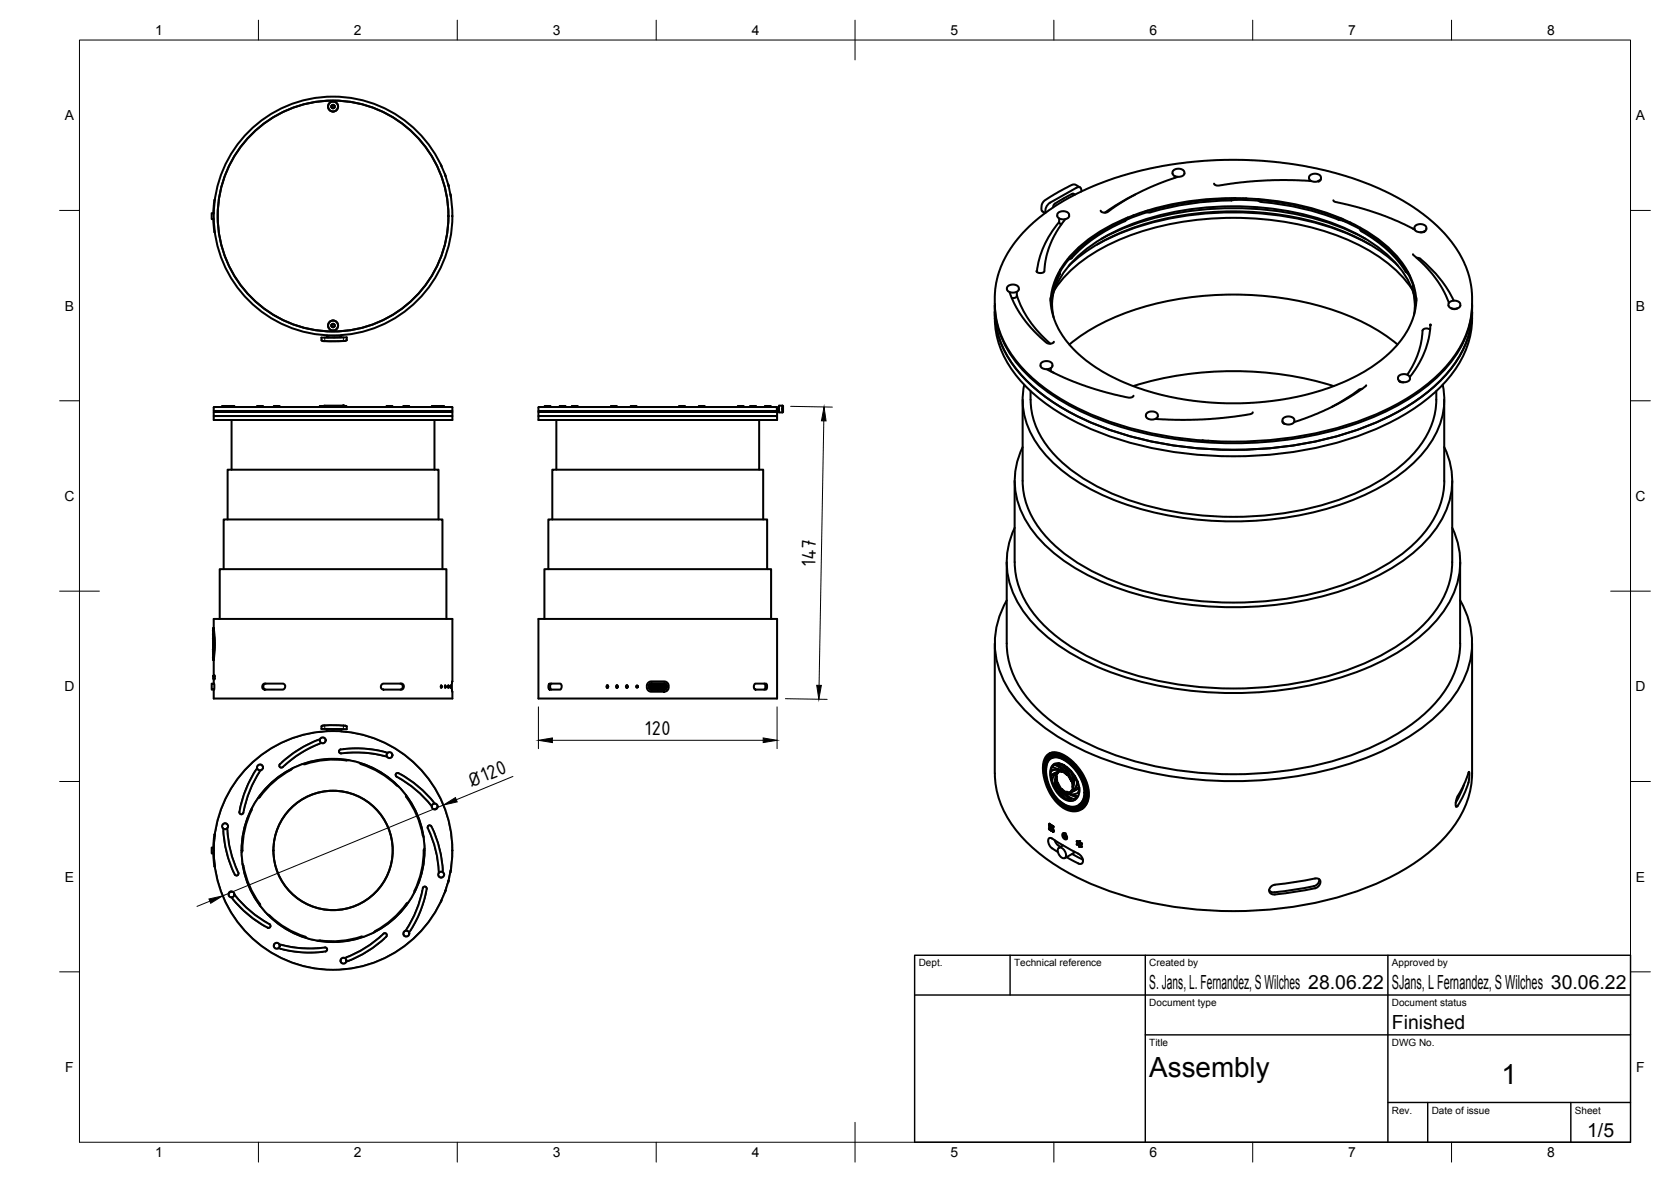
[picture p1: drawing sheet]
<svg xmlns="http://www.w3.org/2000/svg" width="420mm" height="297mm" viewBox="0 0 420 297" stroke-linecap="round" stroke-linejoin="round" font-family="sans-serif">
<!-- layer: Visible -->
<g fill="none" stroke="#000" stroke-width=".51">
<path d="M53.6 55l.4 3.3M53.7 53.6h-.5v1.5h.5M54 50.3l-.4 3.3M110.8 41.4l.2 .5M111.9 43.8h.1M111.9 43.8l.1 .5M112.7 46.3l.1 .5M113.2 48.8l.1 .5M258 57.7a59.2 59.2 0 0 1 27.2-14.4l5.4-1.3 5.7-.9 6.5-.7 6.6-.2 5.9 .1 6.5 .5 6.4 1 6.9 1.5a60 60 0 0 1 26.8 14.1 24.8 24.8 0 0 1 8.2 17.5 23.4 23.4 0 0 1-6.3 17 52.7 52.7 0 0 1-23.4 14.4 98.6 98.6 0 0 1-63.8-1.2 51.1 51.1 0 0 1-20.1-13.2 24 24 0 0 1-5.2-23.8 28.1 28.1 0 0 1 6.7-10.4zM266.3 54.9l.1 1.2 .5 .3M266.3 55.8a23.4 23.4 0 0 0-5.6 12.5M267.9 55.1l-2.2 3.1-1.6 3-1 3.2-.5 3.9-.5 .2-.8 .1-.5-.2-.2-.3"/>
<path d="M268.8 54.3a1.73 1.73 0 0 1-2.9 0v-.5l.2-.4 1.4-.3 1 .3 .3 .4v.5M270.3 48.9l-.7-.2-2.7 1.5-1.8 1.1-.3 .8M270.7 47.2l-6.7 3.7a2.38 2.38 0 0 0-1.1 2.5M270.7 47.2a.79 .79 0 0 1 1 0 .79 .79 0 0 1 .2 .9M271.5 47.1l-1.2-.7h-.6l-4.1 2.2a9.8 9.8 0 0 0-3.3 2.1l-.4 .9v1.2l.2 .3 .7 .4M282.8 55.2v.4M283.6 54.7l-.5 .3a39.8 39.8 0 0 0-13.8 9.6l-.5 .2M285.1 54l-1.8 1.3a41 41 0 0 0-14 9.7l-.9 .2M285.5 48.9l-3.6 1.9-4.1 2.6M288.4 53.3l-4.8 1.8M294.9 43l.6-.5 1-.1 .8 .2 .5 .5a.96 .96 0 0 1-1 1.3h-.5a1.09 1.09 0 0 1-1.1-.2 1.09 1.09 0 0 1-.3-1.1zM295.3 44.2v.5"/>
<path d="M296.1 44.5l-4.6 1.6-4.1 1.8-4.5 2.4-3.2 2.1a2.59 2.59 0 0 1-2.1 1l-.5-.1-.3-.4M309.6 50a82.2 82.2 0 0 0-20.9 3l-.3-.1M309.6 50.4a78.8 78.8 0 0 0-20.8 3l-.8-.3M310.7 49.8l-1.1 .1M310.7 50.2l5.7 .2M313.4 49.9l-3.8 .5v-.4M316.3 50l.3 .6 .6 .2M316.4 50l.2 .2a74.6 74.6 0 0 1 20 4.6M317.2 50.8a68.4 68.4 0 0 1 19.4 4.4v-.4M329.3 44.2l.9-.5h.7l.7 .2 .5 .5a.96 .96 0 0 1-1 1.2l-.4 .1a1.1 1.1 0 0 1-1.5-1.3zM329.6 45.5h.1M329.6 45.5l-4.7-.2h-6.2l-6.4 .5-5.8 .8h-.8l-.4-.4"/>
<path d="M332.1 45.1l-.6 .4M335.3 50.3l.4 .4 5.9 1.4 5.4 1.8 4.5 1.7 4.2 2-.5-.2M336.6 55.2l3 .8M336.6 54.8l1 .3M337.6 55.5l4.4 2.1M342 57.3v.5l.3 .3M342 57.2l.1 .4a31.3 31.3 0 0 1 11.4 10.3M342.3 58.1a30.1 30.1 0 0 1 11.2 10.2M355.8 56.9l.5-.4 1-.2 .8 .2 .5 .6a.97 .97 0 0 1-1 1.2l-.4 .1a1.09 1.09 0 0 1-1.2-.3 1.09 1.09 0 0 1-.3-1.1zM358.1 58.2v.1M358.4 58l-.5 .3-.8 .1M250.1 76.8a24.9 24.9 0 0 0 8.2 20.7 61.5 61.5 0 0 0 28.5 14.4 99.1 99.1 0 0 0 56.9-3.1 51.1 51.1 0 0 0 20.1-13.3 24.2 24.2 0 0 0 6.3-18.7"/>
<path d="M250.1 78.4a24.6 24.6 0 0 0 8.2 17.5 61.5 61.5 0 0 0 28.5 14.4 99.1 99.1 0 0 0 56.9-3.2 51.1 51.1 0 0 0 20.1-13.2 23.9 23.9 0 0 0 6.3-15.5M250.1 76.5a24.7 24.7 0 0 0 8.7 18.2 60.6 60.6 0 0 0 26 13.4 98.3 98.3 0 0 0 60.6-3.3 47.4 47.4 0 0 0 20.1-14.7 22.6 22.6 0 0 0 4.6-13.6M253.3 72l.9-.4 .7-.1 .8 .2 .4 .5a.96 .96 0 0 1-.9 1.3h-.5a1.09 1.09 0 0 1-1.2-.2 1.09 1.09 0 0 1-.3-1.1zM253.9 73.4l1.3 3.2 1.8 3 1.9 2.4 2.8 2.9a3.5 3.5 0 0 0 2.1 1.5l.9-.2 .3-.3M255.7 73.3v1M255.7 74.3l-.4 .5-.9 .1M255.7 74.3a27.1 27.1 0 0 0 8.4 12.1M264.1 74.9a19.4 19.4 0 0 0 7.4 14.4l3.8 2.8 3.5 2.2 3.9 1.8 5.2 2 5.1 1.4 4.8 .9 5.6 .7 5 .3 5.7-.1 4.5-.4 5.5-.8 4.7-1 5-1.5 4.7-1.9 4.2-2.1 3-2a22.5 22.5 0 0 0 10.3-14.5l.1-2.2M264.2 75.6a19.4 19.4 0 0 1 6.7-13.1 49.2 49.2 0 0 1 24.4-11.3 74.9 74.9 0 0 1 42.5 3.9 34.9 34.9 0 0 1 15.5 12 17.4 17.4 0 0 1 2.8 8.5M265.2 72.7a36.4 36.4 0 0 1 17.6-13 77.7 77.7 0 0 1 56.8 .9 35.4 35.4 0 0 1 15.5 12.1M266.5 68.5v.4M266.6 67.8l-.1 .5a16.8 16.8 0 0 0-1.6 11.5"/>
<path d="M266.6 67.7l-.1 .9a19.1 19.1 0 0 0-2 7.8M268.7 66.8a50.7 50.7 0 0 1 25.1-12 78 78 0 0 1 45.1 3.8 41.3 41.3 0 0 1 12.6 8.2M268.7 65.2l-2.1 3M275.8 61.4a72.1 72.1 0 0 1 37.4-8 70.3 70.3 0 0 1 31.2 8M276.9 60a72.6 72.6 0 0 1 39.2-7.5 66.9 66.9 0 0 1 27.3 7.5M353.5 67.9v.4M353.5 68.3l1 .9M353.5 67.9l.6 .5M354.1 68.9l1.2 2.8M355.1 72.1l.7 4.6M355.3 63.9l2.9 2.8 2.7 3.2 2 3 1.4 3.2M355.4 71.7l-.3 .3a16.5 16.5 0 0 1 .4 7.2"/>
<path d="M355.4 73.8a24.6 24.6 0 0 0-10.9-13.1 64.9 64.9 0 0 0-34.8-8.9 66.2 66.2 0 0 0-32.6 8.2 27.2 27.2 0 0 0-11.9 12.6l-.5 1.7M356.2 64.8l.7 .1a30.3 30.3 0 0 1 8.6 10.7M364.9 77.5l.6 .2 .9-.2M367.2 76.7a1.73 1.73 0 0 1-3 0v-.4l.3-.4 1.3-.3 1.1 .3 .3 .4v.5M83.4 81.6a.43 .43 0 0 1 .6-.1 .43 .43 0 0 1 0 .6 .43 .43 0 0 1-.6-.1M83.4 81.6v.4M83.4 81.6l.3-.2 .4 .2v.4l-.2 .2-.5-.2M85.8 84.3l.1 .4-1.9 .1h-1.8v-.5M87.1 85.5l.1-.7h-6.4l.1 .8 .3 .1h5.2M87.1 85.5l-.7 .2M257.5 96.7a19.8 19.8 0 0 0 5.3 17.5 49.4 49.4 0 0 0 23.4 13.5 87.1 87.1 0 0 0 54.7-2.4 41 41 0 0 0 18.8-14 19 19 0 0 0 3.1-14.6M259.1 98.3v2.1"/>
<path d="M261.6 91.9l.1-.6 .3-.3 1.1-.3 1.3 .5 .2 .7M261.6 91.9a1.73 1.73 0 0 0 3 0M263.2 92.8l6.7 3.1 5.8 2 8.1 2 .8-.1 .4-.4M264.2 92.5v.8l.8 .4M268.9 86.6a57.2 57.2 0 0 1 27.5-11.5 80.1 80.1 0 0 1 45.6 5.6l5.1 2.7 4.3 3.2M285 97a86.3 86.3 0 0 1 50.3 0M342.5 97.7l-.8 .2-2.9 2-4 2.4M343.5 96.8l-3 2.3-5.3 3-4.1 1.9-5.7 2.1M351.6 94.6l.6-.4 .9-.2 .8 .2 .6 .5a.97 .97 0 0 1-1 1.3l-.5 .1a1.09 1.09 0 0 1-1.1-.3 1.09 1.09 0 0 1-.3-1.1zM351.7 95.7l.4 .3 .9 .1M351.9 95.8v.1M359.6 82.9a1.25 1.25 0 0 0-1.9 .2 21 21 0 0 1-3.8 11"/>
<path d="M359.7 81.6l-.5 3.6-.8 2.7-1.5 3.3-2.4 3.6M361.1 98.3a20.8 20.8 0 0 1-6.9 17 52.2 52.2 0 0 1-24.2 12.3 82.9 82.9 0 0 1-51-3.9 37.7 37.7 0 0 1-17-13.6 18.8 18.8 0 0 1-2.9-9.7M53.7 103.5h60v1h-60zM53.7 104.5h60v1h-60zM53.8 102.3h59.8l.1 1h-60zM54.8 103.3v.2M55.8 102.3a.44 .44 0 0 1 .3-.4 .44 .44 0 0 1 .5 .1 .46 .46 0 0 1 .7 .3M57.4 102.3a.44 .44 0 0 1 .3-.4 .44 .44 0 0 1 .5 .1 .45 .45 0 0 1 .4-.1 .45 .45 0 0 1 .3 .4M57.9 103.3v.2M58.2 105.5v12.5M62.7 103.3v.2M64.6 102.3a.44 .44 0 0 1 .3-.4 .44 .44 0 0 1 .5 .1 .45 .45 0 0 1 .4-.1 .45 .45 0 0 1 .3 .4"/>
<path d="M68.9 102h.7a.44 .44 0 0 1 .4-.1 .44 .44 0 0 1 .3 .4M68.9 102l-.1 .3M70.9 103.3v.2M78.2 103.3v.2M80.4 102.3a.44 .44 0 0 1 .3-.4 .44 .44 0 0 1 .4 .1 .46 .46 0 0 1 .8 .3M85.7 102h.7a.44 .44 0 0 1 .4-.1 .44 .44 0 0 1 .3 .4M85.7 102l-.1 .3M86.3 101.9l.4 .1zM86.3 101.9l-5 .1M88.7 103.3v.2M95.5 103.3v.2M97.2 102.3a.44 .44 0 0 1 .3-.4 .44 .44 0 0 1 .4 .1 .46 .46 0 0 1 .8 .3"/>
<path d="M101.4 102.3a.46 .46 0 0 1 .8-.3 .44 .44 0 0 1 .4-.1 .44 .44 0 0 1 .3 .4M104.7 103.3v.2M107.9 103.3v.2M108.6 102h.7a.45 .45 0 0 1 .4-.1 .45 .45 0 0 1 .3 .4M108.7 102l-.2 .3M109.2 105.5v12.5M110.2 102.1v.2M110.2 102.1l.7-.1a.44 .44 0 0 1 .5-.1 .44 .44 0 0 1 .3 .4M112.6 103.3v.2M135.4 103.5h60v1h-60zM135.4 104.5h60v1h-60zM135.5 102.3h59.8l.1 .2"/>
<path d="M135.5 102.3l-.1 1h60v-.2M136.2 103.3v.2M136.6 103.3v.2M136.9 102.1v.2M136.9 102.1l.8-.1a.44 .44 0 0 1 .4-.1 .44 .44 0 0 1 .3 .4M139.2 103.3v.2M139.9 105.5v12.5M142.1 102h-.7a.44 .44 0 0 0-.4-.1 .44 .44 0 0 0-.3 .4M142.1 102l.1 .3M143.8 102h.7a.46 .46 0 0 1 .8 .3M143.9 102l-.1 .3M145.1 103.3v.2"/>
<path d="M151.5 103.3v.2M153.6 102.1v.2M153.6 102.1l.7-.1a.44 .44 0 0 1 .5-.1 .44 .44 0 0 1 .3 .4M158.6 102.1v.2M158.6 102.1l.7-.1a.45 .45 0 0 1 .5-.1 .45 .45 0 0 1 .3 .4M161.2 103.3v.2M168.7 103.3v.2M170.8 102h.7a.44 .44 0 0 1 .4-.1 .44 .44 0 0 1 .3 .4M170.8 102l-.1 .3M175.7 102.3a.44 .44 0 0 1 .3-.4 .44 .44 0 0 1 .4 .1 .45 .45 0 0 1 .5-.1 .45 .45 0 0 1 .3 .4M179 103.3v.2M184.3 103.3v.2"/>
<path d="M185.6 102h.6a.45 .45 0 0 1 .5-.1 .45 .45 0 0 1 .3 .4M185.6 102l-.1 .3M190 102h-.7a.44 .44 0 0 0-.4-.1 .44 .44 0 0 0-.3 .4M190 102l.1 .3M190.9 105.5v12.5M191.6 103.3v.2M192.3 103.3v.2M193.7 102h-.7a.44 .44 0 0 0-.4-.1 .44 .44 0 0 0-.3 .4M193.7 102l.1 .3M194.6 103.3v.2M195.3 102.5v.6M195.3 103.1h.5"/>
<path d="M195.3 102.5h.5M195.9 102.5v.6M195.9 103.6h.9M196.8 103.6l.1-1.6-1-.1v1.7M257.1 100.4v20.4a21.8 21.8 0 0 0 7.3 15.5 54.3 54.3 0 0 0 25.1 12.7 86.2 86.2 0 0 0 53-3.9 40.7 40.7 0 0 0 16.5-12.4 20 20 0 0 0 4.2-11.9l-.1-20.4M257.1 112.4a19.6 19.6 0 0 0 2.3 20.8 43.3 43.3 0 0 0 19.1 13.6 89.5 89.5 0 0 0 63.3 0 43.3 43.3 0 0 0 19-13.6 19.6 19.6 0 0 0 2.3-20.8M288.3 103.9l.7-.4 .9-.1 .8 .3 .4 .4a1.1 1.1 0 0 1-1.5 1.3 1.09 1.09 0 0 1-1.1-.2 1.09 1.09 0 0 1-.3-1.1zM290.7 105.2v.1M302.3 110.7l1.5 .1M315 103.6l-.1 .3a75.5 75.5 0 0 1-14.6 1.6h-4.9l-4.8-.2M322.5 106.1l.5 .4M322.6 105.2l.6-.4 1-.1 .7 .2 .5 .5a1.1 1.1 0 0 1-1.4 1.3 1.09 1.09 0 0 1-1.2-.2 1.09 1.09 0 0 1-.3-1.2z"/>
<path d="M322.9 106.5h.1M57.2 130.5v-12.5h53.1v12.5M138.9 130.5v-12.5h53v12.5M255.1 120.8v20.5a22.6 22.6 0 0 0 7.6 16 56.3 56.3 0 0 0 26 13.2 90.8 90.8 0 0 0 52.2-2.9 45.2 45.2 0 0 0 19.9-14 20.8 20.8 0 0 0 4.3-12.3v-20.5M255.1 132.6a20.3 20.3 0 0 0 2.6 21.5 45.1 45.1 0 0 0 19.7 14.1 92.8 92.8 0 0 0 65.5 0 45.1 45.1 0 0 0 19.7-14.1 20.3 20.3 0 0 0 2.6-21.5M53.6 158.3l.2 3-.2 4.1 .2-2.7zM53.6 158.1v-.1l.3 3.3-.3 4.4v-.2M53.6 157.8l.3 3.5-.3 4.6M53.6 158.1l.3 3.3-.3 4.1M53.6 159.4l.1 2.5zM53.6 159.4l.1 1.7-.1-1.5M53.6 157.8v.2"/>
<path d="M53.6 158.1v.2M53.6 158.4v.8M53.6 157.8h.1M53.6 159.4h.1M53.7 159.4l-.1-.2v5.2v-.1M53.7 157.8l.3 3.8-.3 4.3M53.7 157.8v-2.3h60l-.1 16.4 .1 3.6h-60v-2.2M55.2 155.5v-12.5h57v12.5M56.2 143v-12.5h55.1v12.5M135.4 155.5h60v20h-60zM136.9 155.5v-12.5h57v12.5M137.9 143v-12.5h55v12.5"/>
<path d="M253.1 141.3v20.4a23.4 23.4 0 0 0 7.8 16.6 58.4 58.4 0 0 0 27.1 13.7 94.2 94.2 0 0 0 54-3 46.8 46.8 0 0 0 20.7-14.5 21.5 21.5 0 0 0 4.5-12.8l-.1-20.4M253.1 150.9a21.3 21.3 0 0 0 1.6 24 46.5 46.5 0 0 0 20.1 14.8 97.3 97.3 0 0 0 70.7 0 46.5 46.5 0 0 0 20.1-14.8 21.4 21.4 0 0 0 1.5-24M53.6 160.5l.1 .2M53.6 160.2v.3zM53.6 163.5v.8v-.7M53.6 163.2v.1l.1-.3v.7l-.1-.2M53.6 163.3h.1M53.6 163.3v.2M53.6 164.4v.9M53.6 165.4v.1M53.6 165.7v.2M53.6 165.9h.1"/>
<path d="M53.7 162.6v.4M53.7 160.9v.5M53.7 163.7h.1M53.7 160.1v2.7zM53.7 161.8v.5M53.7 161.5l-.1 1.8zM53.7 171.8l.2 .3-.2 1.2M53.7 165.9v5.9M53.7 171.8h-.5v1.5h.5M53.8 169.8v.9zM53.8 170.3h.1M53.8 170.1h.1"/>
<path d="M66.2 171.9l5-.1 .4 .4 .1 .4-.1 .4-.5 .3h-4.6l-.3-.1-.2-.4zM66.8 171.8a.77 .77 0 0 0-.6 .7 .77 .77 0 0 0 .6 .8M96 172l.3-.2h4.8l.4 .4v.4l-.2 .5-.3 .2h-4.6l-.4-.2-.2-.3zM100.7 171.8a.77 .77 0 0 1 .6 .7 .77 .77 0 0 1-.6 .8M110.9 172.3l.2 .1-.1 .4zM110.9 172.3v.5M110.9 172.3h.1M110.9 172.8h.1M111.9 172.3l.1 .5zM112 172.3v.5M112 172.3h.1M112 172.8h.1"/>
<path d="M112.7 172.3l.1 .5zM112.8 172.3v.5M113.3 172.3v.5zM113.3 172.3v.5M138 171.9l2.9-.1 .3 .4v.5l-.4 .6h-2.6l-.3-.5zM138.6 171.8l-.3 .6 .1 .6 .2 .3M160.2 172.3h.1M160.2 172.8h.1M162.9 171.7l.8-.5 3.7 .1 .6 .5 .1 1.2-.4 .6-.4 .2h-3.8l-.5-.3-.3-.5-.1-.7zM163.7 172.6v.1M163.7 172.7h3.3l-3.1 .1zM163.7 172.3l3.2-.1 .1 .2z"/>
<path d="M163.7 172.4v.1M163.7 172.6h.1M163.7 172.4h.1M163.8 171.9h3.2a.64 .64 0 0 1 .5 .8M163.8 173.3h3.2zM163.8 171.9h3.2M163.8 171.9a.67 .67 0 0 0-.5 .6 .67 .67 0 0 0 .5 .7h1.6M163.8 171.8a.71 .71 0 0 0-.6 .7 .71 .71 0 0 0 .6 .7h1.6M163.8 172.4v.3M163.9 172.4v.3M163.9 172.6h3M163.9 172.4h3"/>
<path d="M164 172.4h.1M164 172.7h.1M164.1 172.7h-.1M164.2 172.4h.1M164.2 172.7h.1M164.3 172.7h-.1M164.4 172.4h.2M164.4 172.4h.1M164.4 172.7h.1M164.6 172.7h-.2M164.7 172.4h.1M164.7 172.7h.1"/>
<path d="M164.8 172.7h-.1M165 172.4h.1M165 172.7h.1M165.1 172.7h-.1M165.2 172.4h.1M165.2 172.7h.1M165.3 172.7h-.1M165.4 173.2h1.6l.5-.5v.3l-.5 .2zM165.5 172.7h.1M165.6 172.4h-.1M165.6 172.4h.1M165.6 172.7h.1"/>
<path d="M165.7 172.7h.1M165.8 172.4h-.1M165.8 172.4h.1M165.8 172.7h.1M165.9 172.7h.2M166.1 172.4h-.2M166.1 172.4h.1M166.1 172.7h.1M166.2 172.7h.1M166.3 172.4h-.1M166.3 172.4h.1M166.3 172.7h.1"/>
<path d="M166.5 172.7h.1M166.6 172.4h-.1M166.6 172.4h.1M166.6 172.7h.1M166.7 172.7h.1M166.8 172.4h-.1M166.8 172.4h.1M166.8 172.7h.1M166.9 172.4v.3M166.9 172.4l.2 .1M167 173.3a.8 .8 0 0 0 .6-.8 .8 .8 0 0 0-.6-.7l-3.2-.1a.81 .81 0 0 0-.7 .8 .81 .81 0 0 0 .7 .8M167.1 172.4h.1"/>
<path d="M167.1 172.6v.1M167.1 172.5l-.2 .2M167.1 172.4v.1M167.1 172.6h.1M167.5 172.4v.3M189.7 171.9l2.9-.1 .3 .5-.1 .7-.2 .3h-2.7l-.4-.5zM192.2 171.8l.2 .5v.6l-.2 .4M250.1 161.7v32.6M370.1 161.7v32.6M64.6 193a27.4 27.4 0 0 0-4.4 11.3 .5 .5 0 0 0 .5 .3 .5 .5 0 0 0 .5-.4M65.5 193.6a28.1 28.1 0 0 0-4.3 10.6M73.1 193.5a23 23 0 0 0-7.8 6.9"/>
<path d="M73.6 193.1l-.5 .4M80.5 185.8a27.7 27.7 0 0 0-10.2 6.5 .5 .5 0 0 0 .2 .5 .5 .5 0 0 0 .6 0M80.8 186.7a28.4 28.4 0 0 0-9.7 6.1M80.9 182.4l2.1-.2 3.8 .2 .4 .1v.7h-6.4zM82.2 183.8v-.6h1.8l1.9 .1-.1 .5M87.6 191l-.3 .1a26.2 26.2 0 0 0-10.9 1l-.2-.1M90.4 191.7l.2 .2a27.3 27.3 0 0 1 9.6 5.7M97.5 189.2a27.3 27.3 0 0 0-12.1-.8 .5 .5 0 0 0-.1 .6 .5 .5 0 0 0 .5 .3 28.8 28.8 0 0 1 11.5 .8M100.2 194.3a.5 .5 0 0 0-.7 .2 .5 .5 0 0 0 .3 .7 28.1 28.1 0 0 1 8.8 7.4M100.2 194.3a29.1 29.1 0 0 1 9.1 7.6M102.1 199.8v.3a27 27 0 0 1 4.4 10.3M250.1 194.3a24.6 24.6 0 0 0 8.2 17.5 61.5 61.5 0 0 0 28.5 14.4 99.1 99.1 0 0 0 56.9-3.1 51.1 51.1 0 0 0 20.1-13.3 23.9 23.9 0 0 0 6.3-15.5"/>
<path d="M263.2 189.8l.7-.5 .8-.2 1.2 .2 1.2 .4 2.6 1.9 2.2 2.7 1.4 2.9 .4 2.3-.1 1.4-.4 .9-.6 1-.7 .6-.8 .4-1 .1-2.1-.5-1.8-1.3-1.9-2.3-1.4-2.8-.6-3 .1-2.6zM263.4 190.1l.7-.5 .8-.2 2 .5 2.3 1.5 2.3 2.7 1.5 2.9 .4 2.2-.1 1.5-.3 .9-.6 1-.9 .6-1 .3-.9 .1-1.9-.6-1.8-1.5-1.7-2.1-1.1-2.6-.6-2.6 .1-2.5zM263.6 190.4l1.3-.6 1.2 .1 1.2 .5 2.3 1.7 1.9 2.4 1.2 2.4 .4 2.2-.3 2.2-.5 .8-.8 .7-1.5 .5-1.9-.5-1.7-1-1.6-2-1.4-2.5-.7-2.9v-2.2l.4-1.1zM263.7 190.8l.6-.5 .9-.2 1.9 .4 2.2 1.6 2 2.3 1.2 2.7 .4 2-.4 2-.4 .8-.8 .6-1.5 .5-1.6-.4-1.8-1.1-1.5-1.8-1.4-2.7-.6-2.6 .1-2.1zM263.9 189.4l.7-.3h.9l2.2 .8 2.7 2.1 1.8 2.5 1.2 2.7 .4 2.8-.6 2-1.1 1.3M263.9 190.8l1.2-.5 .9 .1 1.2 .4 2.3 1.7 1.7 2.2 1 2.1 .4 1.9v.9l-.4 1.6-1 1.1-1.3 .4h-1l-1-.4-1.8-1.3-1.3-1.7-1.2-2.5-.6-2.6 .2-2.1zM264.1 189.6l-.7 .6-.5 1-.3 2.5 .7 3.2 1.1 2.5 1.9 2.3 1.8 1.3 2.1 .5 1.1-.2 .6-.3M264.2 190l.7-.3h.9l2.1 .9 2.1 1.7 1.8 2.4 1.1 2.3 .3 2.6-.4 1.9-1.2 1.2M264.2 193.8l.8-.3 .6-.1 1.4 .6h-1.3l-1.5 1zM264.4 190.3l-.5 .4-.5 .7-.4 2M264.4 190.5l1-.3 1.4 .3 1.2 .6 1.6 1.3M264.7 192.3l1.1-.5 1.7 .5 1.3 .9 1.5 1.8 .8 1.7 .3 1.6-.2 1.6-.9 1.1-1.3 .3-1.3-.4-1.1-.8-1.1-1.3-.9-1.7-.5-2v-1.6z"/>
<path d="M264.8 192.5a1.01 1.01 0 0 1 1.5 .3l2 2-1.2-1-2.5-1zM265 194.4a1.35 1.35 0 0 0-.5 2M265.1 192.2l.7 .1 1.6 1.2M265.2 191.9l-.7 .8-.3 1.4M265.3 197.7l-.2 .1 .8 1.3M265.3 194.5l.7-.4-.6 1.3-.3 2.4a2.58 2.58 0 0 1 .2-3.3zM265.3 197.7l-.2 .1M265.4 196.1l-.1 1.6M265.4 196.1l-.1 .1M265.5 195.2l.3 1.8 1.1 3.1a4.5 4.5 0 0 1-1.5-3.8zM265.6 194.1l-.4 .2M265.7 194.2l.4-.2-.5 1.2 .1-.1 .2 1.7"/>
<path d="M265.7 195.2h-.1M265.9 196.8l1.2 2.1 2 2.1a1.72 1.72 0 0 1-1.8-1.2l-1-1.7zM265.9 196.8h.1l.9 1.5M266.1 192a1.76 1.76 0 0 1 1.8 1.3l1 1.8 .4 1.2-1-1.8zM266.1 192a1.58 1.58 0 0 1 1.8 1.1l1 1.6M266.3 198.1h-.1M266.4 198.4l.7 1.6-.2 .1 .5 .4 1.4 .7h.9l.7-.3M266.5 193.5a2.35 2.35 0 0 0-2 .1M266.8 198.3l1.7 1.2 2.2 .7a.85 .85 0 0 1-.6 .6 .85 .85 0 0 1-.9-.3l-1.1-.8zM266.8 198.3h.2l.5 .4a2.26 2.26 0 0 0 2.6 0M267.2 193.9l-.2 .1M267.8 199.4l-.1 .1"/>
<path d="M267.9 199.6l1.3 1.3M268.1 199.1l.8 .1 .7-.2 .9-.5 .6-.6 .2 .4a1.14 1.14 0 0 1-1.5 1.3l-.8-.1zM268.2 192.9a4.4 4.4 0 0 1 1.7 3.8l-.2 1.2-.4-2zM268.3 192.8l-.1 .1M268.4 194.7l-.1 .1M268.8 199.5l2 .6-.6 .7M269.3 193.7l-.1 .1M269.3 199.6l-.1 .1M269.3 193.8l-.1 .1M269.4 193.9l.6 2.4-.1 1.1-.2 .5M269.4 196.2h-.1M270.2 195.2a2.43 2.43 0 0 1-1 3.8l.6-1.2 .3-1.4z"/>
<path d="M270.3 195.1l-.1 .1M270.6 198.4l-.5 .3M270.9 196.4l-.1 .1M271 196.4l-.2 .1M271 196.4l-.4 1.4-.9 1M271.1 197.9h.3l-.1 1.1M271.3 199.1h.1M271.5 194.8l1.1 2.7 .2 2-.4 1.5-1.1 1.3M368.1 197.1l-.7 2-1.4 2.6M369.3 194l.2 .3-.2 1.8a15.5 15.5 0 0 1-2.8 6.5l-.3 .2-.2-.4 .4-2.1a26.3 26.3 0 0 0 2.9-6.3zM53.6 213h-.4v1.5h.4M54 209.7l-.2 .4-.2 2.9 .1 2.8 .3 2"/>
<path d="M57.1 208.1a29.9 29.9 0 0 0 2.9 11.5 .5 .5 0 0 1-.4 .4 .5 .5 0 0 1-.6-.3 28.7 28.7 0 0 1-2.9-11.5M61 213.8l-.2 .4M61 217l.1 .4a26.3 26.3 0 0 0 4.3 10v.2M63.4 203l-.1 .4a24.4 24.4 0 0 0-2.3 10.4M65.3 200.4l-.4 .2M106.8 213.3l-.2 .2a27.3 27.3 0 0 1-2.5 10.9M111.4 219.2a27.2 27.2 0 0 0-3.1-11.7 .5 .5 0 0 0-.6 0 .5 .5 0 0 0-.1 .6 28.1 28.1 0 0 1 2.7 11.2M113.3 218.7l-.1 .5M263.8 207l.2 .9-.1 .5zM263.8 208.2l.2-.1-.2 .1M263.8 207h.1M263.9 207.7h-.1"/>
<path d="M264.2 207.3l.2 .1v1.3zM264.3 208.5l.2-.1-.2 .1M264.3 207.3h.1M264.4 207.9l-.1 .1M264.5 210.7l-.6-.1-.4 .6 .2 1 .8 1M264.6 210.7l6.8 4 .7 .9 .2 1.1-.4 .4h-.6l-3.1-1.7M264.6 213.2l1.4 .9M264.7 207.6l.2 1-.1 .4zM264.7 208.8l.2-.2-.2 .2M264.7 207.6h.1M264.8 208.2l-.1 .1M265.2 211.2l.3 .6 .6 .6"/>
<path d="M266.1 212.4l.5 .4M266.2 213.1a1.29 1.29 0 0 1 1.7 1 .9 .9 0 0 1 .2 1 .9 .9 0 0 1-.8 .6 1.95 1.95 0 0 1-1.1-2.6zM266.5 201.4l1.3 .9 1.4 .5 1 .1 1.3-.5M267.2 209.5l.3-.1-.2 .7 .6 .6 .2-.1-.2-.8 .1-.1 .3 .7-.1 .5h-.4l-.4-.3-.3-.6zM267.3 212.5l-1 .5M267.4 209.4l-.1 .3M267.5 209.6h-.1M267.7 209.4l-.1 .8 .2 .1-.1-.9M267.9 210.7l.3 .1M267.9 209.7h.1M268.3 210.4l-.3 .3M269.2 201l-.1 .1"/>
<path d="M269.2 200.9h.1M269.6 214.6l2.7 1.4M270.2 214l-.3 .4-2.2 1.3M270.8 211.5l.5 .3 .1-.4 .1 .5 .5 .1v.1l-.4 .1 .3 .6-.4-.4-.1 .4-.1-.5-.5-.1 .3-.3zM270.9 200.1l-.1 .1M271 212l.4 .1 .1 .3 .1-.1M271.3 211.8l-.2 .2M271.5 211.7h.1M271.5 211.7l-.2 .1M272 212l-.4 .2M59 224.8a30.1 30.1 0 0 0 8.9 7.6 .5 .5 0 0 1 0 .6 .5 .5 0 0 1-.6 .1 29.2 29.2 0 0 1-9.1-7.6M67.3 229.8l.3 .2a26.9 26.9 0 0 0 9.4 5.6l.1 .1"/>
<path d="M70.2 237.3a28.1 28.1 0 0 0 11.5 .8M81.7 238.1a.5 .5 0 0 1 .5 .4 .5 .5 0 0 1-.4 .6 28.2 28.2 0 0 1-11.8-.8M90.8 235.4l.5 .1M90.9 235.4a26.3 26.3 0 0 1-11 1M97.1 235.4a.49 .49 0 0 0 0-.7 .49 .49 0 0 0-.7 0 28.1 28.1 0 0 1-9.7 6.1M97.1 235.4a29.1 29.1 0 0 1-10 6.3M102 233.9a29.7 29.7 0 0 0 4.4-10.9 .5 .5 0 0 1 .6-.1 .5 .5 0 0 1 .3 .5 28.5 28.5 0 0 1-4.5 11M102.6 226.9l-.3 .1a26.2 26.2 0 0 1-8.2 7.2l-.1 .2M111 226.2l-.2 .4M111.9 224.2h.1M112 223.7l-.1 .5M112.8 221.2l-.1 .5"/>
<path d="M319.6 222.8l.9-.5 10.6-1.6 .6 .3 .3 .6-.2 .7-.7 .7a57.8 57.8 0 0 1-11.2 1.7l-.6-.3-.2-.4 .1-.7zM331.7 220.9l-.2 .9-.6 .7a57.6 57.6 0 0 1-11.2 1.7l-.6-.5"/>
<circle cx="83.7" cy="26.8" r="1.26"/>
<circle cx="83.7" cy="26.8" r=".43"/>
<circle cx="83.7" cy="26.8" r=".37"/>
<circle cx="83.7" cy="54.3" r="30"/>
<circle cx="83.7" cy="54.3" r="29"/>
<circle cx="83.7" cy="81.8" r="1.26"/>
<circle cx="152.7" cy="172.5" r=".24"/>
<circle cx="155.1" cy="172.5" r=".24"/>
<circle cx="157.6" cy="172.5" r=".25"/>
<circle cx="160.2" cy="172.5" r=".25"/>
<circle cx="65.4" cy="192.9" r=".75"/>
<circle cx="81.1" cy="186.1" r=".75"/>
<circle cx="97.9" cy="189.8" r=".75"/>
<circle cx="56.6" cy="207.6" r=".75"/>
<circle cx="83.7" cy="213.7" r="30"/>
<circle cx="83.7" cy="213.7" r="15"/>
<circle cx="83.8" cy="213.7" r="23"/>
<circle cx="109.3" cy="202.7" r=".75"/>
<circle cx="110.9" cy="219.8" r=".75"/>
<circle cx="58.2" cy="224.8" r=".75"/>
<circle cx="69.6" cy="237.7" r=".75"/>
<circle cx="102.2" cy="234.6" r=".75"/>
<circle cx="86.4" cy="241.4" r=".75"/>
</g>
<g fill="#000" stroke="#000" stroke-width=".25">
<circle cx="331.6" cy="45.5" r=".24"/>
<circle cx="359.7" cy="81.6" r=".24"/>
<circle cx="86.3" cy="101.9" r=".24"/>
<circle cx="53.6" cy="159.4" r=".24"/>
<circle cx="53.6" cy="158.4" r=".24"/>
<circle cx="53.7" cy="159.6" r=".24"/>
<circle cx="53.6" cy="165.3" r=".24"/>
<circle cx="53.6" cy="163.2" r=".24"/>
<circle cx="53.6" cy="163.6" r=".24"/>
<circle cx="53.6" cy="160.5" r=".24"/>
<circle cx="53.7" cy="161.1" r=".24"/>
<circle cx="53.7" cy="162.6" r=".24"/>
<circle cx="53.7" cy="162.8" r=".24"/>
<circle cx="53.7" cy="161" r=".24"/>
<circle cx="53.7" cy="161.8" r=".24"/>
<circle cx="53.7" cy="161.9" r=".24"/>
<circle cx="53.7" cy="160.1" r=".24"/>
<circle cx="53.7" cy="163" r=".24"/>
<circle cx="53.7" cy="160.7" r=".24"/>
<circle cx="53.7" cy="162.2" r=".24"/>
<circle cx="53.7" cy="170.5" r=".24"/>
<circle cx="53.7" cy="161.5" r=".24"/>
<circle cx="53.7" cy="169.9" r=".24"/>
<circle cx="53.7" cy="162.3" r=".24"/>
<circle cx="53.8" cy="170" r=".24"/>
<circle cx="53.8" cy="170.4" r=".24"/>
<circle cx="53.8" cy="169.8" r=".24"/>
<circle cx="53.8" cy="170.7" r=".24"/>
<circle cx="53.9" cy="170" r=".24"/>
<circle cx="53.9" cy="170.4" r=".24"/>
<circle cx="152.7" cy="172.8" r=".24"/>
<circle cx="152.7" cy="172.3" r=".24"/>
<circle cx="155.1" cy="172.8" r=".24"/>
<circle cx="155.1" cy="172.3" r=".24"/>
<circle cx="157.6" cy="172.3" r=".24"/>
<circle cx="157.6" cy="172.8" r=".24"/>
<circle cx="266.2" cy="191.9" r=".24"/>
<circle cx="268.2" cy="199.1" r=".24"/>
<circle cx="263.8" cy="208.2" r=".24"/>
<circle cx="263.9" cy="208.4" r=".24"/>
<circle cx="263.9" cy="207.2" r=".24"/>
<circle cx="264.3" cy="208.5" r=".24"/>
<circle cx="264.4" cy="207.5" r=".24"/>
<circle cx="264.4" cy="208.7" r=".24"/>
<circle cx="264.7" cy="208.8" r=".24"/>
<circle cx="264.8" cy="207.8" r=".24"/>
<circle cx="264.8" cy="208.9" r=".24"/>
<circle cx="267.5" cy="209.5" r=".24"/>
<circle cx="267.9" cy="209.7" r=".24"/>
<circle cx="270.8" cy="211.4" r=".24"/>
<circle cx="270.8" cy="212.2" r=".24"/>
<circle cx="271" cy="212" r=".24"/>
<circle cx="271.8" cy="212.1" r=".24"/>
<circle cx="272" cy="212" r=".24"/>
<circle cx="272" cy="212.8" r=".24"/>
</g>
<g fill="#000">
<circle cx="53.7" cy="162.6" r=".25"/>
<circle cx="267.7" cy="210.3" r=".25"/>
<circle cx="267.7" cy="209.4" r=".25"/>
<circle cx="271.4" cy="212.8" r=".25"/>
<circle cx="271.4" cy="211.4" r=".25"/>
</g>
<!-- layer: Visible Narrow -->
<g fill="none" stroke="#000" stroke-width=".25">
<path d="M83.3 26.8h.1M54 58.3h-.1M80.8 85.5l.4 .1M81.2 85.6v.1M81.2 85.6l.5 .1M81.7 84.9v.7M82.5 84.3v.5M83.3 81.8h.1M85.5 84.3v.4M86.1 85.6h-4.2M86.3 85.6l.1 .1M86.3 84.8v.7"/>
<path d="M86.8 85.5l-.5 .1M86.9 85.5l-.1 .1M87.2 85.4l-.4 .1M54.1 102.4h59.3M54.8 103.3v.2M55.8 102.1h1.5M57.4 102.1h1.5M63 103.3v.2M64.6 102.1h1.5M68.8 102.1h1.5M79.1 103.3v.2M80.4 102.1h1.5"/>
<path d="M85.6 102.1h1.5M86.3 101.9l.4 .1M96.9 103.3v.2M97.2 102.1h1.5M101.4 102.1h1.5M108.5 102.1h1.5M109.8 103.3v.2M110.2 102.1h1.5M135.8 102.4h59.2M136.9 102.1h1.5M139.3 103.3v.2M140.7 102.1h1.5"/>
<path d="M143.8 102.1h1.4M152 103.3v.2M153.6 102.1h1.5M158.6 102.1h1.4M169.9 103.3v.2M170.7 102.1h1.5M175.7 102.1h1.5M185.5 102.1h1.5M186 103.3v.2M188.6 102.1h1.5M192.3 103.3v.2M192.3 102.1h1.5"/>
<path d="M194.3 103.3v.2M196.6 102.1v1.4M196.6 103.5l.1 .1M196.6 102.1l.1 .1M196.7 103.4h-.1M196.7 102.2l-.1 .4 .1 .8M196.7 103.4l.1 .1M196.7 102.3v1M196.8 102.1l-.1-.2-.1 .2M196.8 103.5l-.1 .1M196.8 103.5h.1M196.9 102.1l-.2 .1"/>
<path d="M53.6 159.4h.1M53.6 164.3h.1M53.7 163.6h.1M53.8 170.4h.1M53.8 170h.1M53.8 170.1h.1M53.8 161.8h.1M53.8 170.2h.1M53.8 170.6h.1M53.8 169.8h.1M163.2 172.7h.1M163.2 172.4h.1"/>
<path d="M163.8 171.8v.1M163.8 173.2v.1M167 171.8v.1M167 173.2v.1M167 172.4h.1M167 172.6h.1M167.5 172.7h.1M167.5 172.4h.1M64.3 193.4l-1.6 2.7-1.2 2.9-1.3 4.4M65.3 194.1a28 28 0 0 0-3.9 9.6M65.3 192.1l.6 .1 .2 .5M70.2 192a.6 .6 0 0 0 .1 .8 .6 .6 0 0 0 .8 .1"/>
<path d="M70.3 192l.1 .1M71.1 192.8v.1M79.9 185.9l-4.2 2-2.5 1.7-2.4 2M80.4 187a28 28 0 0 0-8.8 5.4M81.2 182.4l-.4 .1M81.2 182.3v.1M81.5 185.4l.4 .4v.5M81.7 182.3v.1M81.7 182.4h-.5M81.7 182.4v.8M81.9 182.4h4.2M82.5 183.3v.4"/>
<path d="M85.5 183.3v.4M85.6 188.2a.6 .6 0 0 0-.5 .7 .6 .6 0 0 0 .6 .5M85.6 188.2l.1 .1M85.8 189.3v.1M86.3 188.2l3-.2 3.1 .1 4.6 .8M86.3 182.5v.7M86.4 182.3l.4 .2M86.4 189.4l4.5-.2 3 .3 2.9 .6M86.8 182.4l.1 .1M86.8 182.5l.4 .1M98.7 189.6v.6l-.5 .3M99.7 195.2v.1"/>
<path d="M100.2 194.2a.6 .6 0 0 0-.8 .3 .6 .6 0 0 0 .2 .7M100.2 195.6a28 28 0 0 1 8 6.7M100.3 194.2l-.1 .1M100.8 194.5a29.2 29.2 0 0 1 8.3 7M53.9 209.7h.1M56.1 208.8l.3 3 .7 3.1 1.6 4.4M56.2 207l.5-.2 .5 .3M57.3 208.6a28 28 0 0 0 2.4 10.1M59 219.7l-.1 .1M60 219.3h-.1M60 219.3a.6 .6 0 0 1-.3 .8 .6 .6 0 0 1-.7-.2M60.1 204.1a.6 .6 0 0 0 .5 .6 .6 .6 0 0 0 .7-.4"/>
<path d="M60.1 204l.1 .1M61.2 204.2h.1M107.6 208.1l-.1 .1M107.7 208.7a28 28 0 0 1 2.5 10.1M108.5 207.6a.6 .6 0 0 0-.7-.2 .6 .6 0 0 0-.4 .7M108.6 207.7h-.1M108.8 208.2a29.2 29.2 0 0 1 2.6 10.5M110 203l-.3 .4h-.6M58.4 224h-.6l-.3 .4M58.4 226l2.1 2.3 2.3 2 3.9 2.6M59.3 225.1a28 28 0 0 0 8 6.8M67.3 233.1l-.1 .1"/>
<path d="M67.8 232.2h.1M67.9 232.2a.6 .6 0 0 1 .1 .8 .6 .6 0 0 1-.7 .3M69.3 237l-.5 .3v.5M70.5 238.5l4.6 .8 3 .2 3.1-.2M70.7 237.3l4.4 .8 3 .2 3-.2M81.7 238v.1M81.8 238a.6 .6 0 0 1 .6 .5 .6 .6 0 0 1-.5 .7M81.8 239.1v.1M95.9 235a28 28 0 0 1-8.8 5.5M96.4 234.6v.1M96.4 234.5a.6 .6 0 0 1 .8 .1 .6 .6 0 0 1 0 .8M96.7 235.9a29.2 29.2 0 0 1-9.1 5.7"/>
<path d="M97.1 235.4l.1 .1M101.4 234.7l.1 .5 .6 .2M106.1 223.8a28 28 0 0 1-3.9 9.6M106.2 223.2h.1M106.2 223.1a.6 .6 0 0 1 .7-.4 .6 .6 0 0 1 .5 .6M107.3 224l-.8 3-1.1 2.9-2.2 4.1M107.3 223.4h.1M110.3 220.3l.5 .3 .5-.1M85.7 241l-.2 .5 .3 .5"/>
<circle cx="65.4" cy="192.9" r=".65"/>
<circle cx="81.1" cy="186.1" r=".65"/>
<circle cx="97.9" cy="189.8" r=".65"/>
<circle cx="56.6" cy="207.6" r=".65"/>
<circle cx="83.7" cy="213.7" r="23.1"/>
<circle cx="83.8" cy="213.7" r="29.9"/>
<circle cx="109.3" cy="202.7" r=".65"/>
<circle cx="110.9" cy="219.8" r=".65"/>
<circle cx="58.2" cy="224.8" r=".65"/>
<circle cx="69.6" cy="237.7" r=".65"/>
<circle cx="102.2" cy="234.6" r=".65"/>
<circle cx="86.4" cy="241.4" r=".65"/>
</g>
<g fill="#000" stroke="#000" stroke-width=".25">
<circle cx="53.6" cy="159.4" r=".11"/>
<circle cx="53.6" cy="160.5" r=".11"/>
<circle cx="53.6" cy="160.4" r=".11"/>
<circle cx="53.6" cy="163.2" r=".11"/>
<circle cx="53.7" cy="164" r=".11"/>
<circle cx="53.7" cy="164.1" r=".11"/>
<circle cx="53.7" cy="161" r=".11"/>
<circle cx="53.7" cy="162.8" r=".11"/>
<circle cx="53.7" cy="162.6" r=".11"/>
<circle cx="53.7" cy="161.9" r=".11"/>
<circle cx="53.7" cy="160.1" r=".11"/>
<circle cx="53.7" cy="163" r=".11"/>
<circle cx="53.7" cy="169.8" r=".11"/>
<circle cx="53.7" cy="161.5" r=".11"/>
<circle cx="53.7" cy="170" r=".11"/>
<circle cx="53.7" cy="170.2" r=".11"/>
<circle cx="53.7" cy="161.8" r=".11"/>
<circle cx="53.9" cy="170" r=".11"/>
<circle cx="53.9" cy="170.5" r=".11"/>
<circle cx="163.7" cy="172.6" r=".11"/>
<circle cx="163.7" cy="172.4" r=".11"/>
</g>
<!-- layer: Border -->
<g fill="none" stroke="#000" stroke-width=".25">
<path d="M20 10.1h390v276.9h-390zM65 5.1v5M115 5.1v5M165 5.1v5M215 5.1v10M265 5.1v5M315 5.1v5M365 5.1v5M15 52.9h5M410 52.9h5M15 100.7h5M410 100.7h5"/>
<path d="M15 148.6h10M405 148.6h10M15 196.4h5M410 196.4h5M15 244.2h5M410 244.2h5M65 287v5M115 287v5M165 287v5M215 282.1v9.9M265 287v5M315 287v5"/>
<path d="M365 287v5"/>
</g>
<!-- layer: TitleBlock -->
<path d="M230 240.1h180v46.9h-180zM230 250h180M254 240.1v9.9M288 240.1v46.9M349 240.1v46.9M288 260.1h122M349 277.1h61M359 277.1v9.9M395 277.1v9.9" fill="none" stroke="#000" stroke-width=".36"/>
<!-- layer: Dimensions -->
<path d="M198.8 102.1l10.5 .2M207.1 105.8l-1.1 66.4M135.4 177.6v10.5M195.4 177.6v10.5M197.5 175.6l10.5 .2M129 195.1l-14.3 5.9M138.9 186h53M111.5 202.3l-55.5 22.8M52.8 226.5l-3.3 1.3" fill="none" stroke="#000" stroke-width=".25"/>
<path d="M207.2 102.3l.5 3.5h-1.2zM205.4 172.2h1.1l-.6 3.5zM135.4 186l3.5-.6v1.2zM191.9 185.4l3.5 .6-3.5 .6zM111.5 202.3l3-1.9 .5 1.1zM52.5 225.9l3.5-.8-3 1.9z" fill="#000" stroke="#000" stroke-width=".25"/>
<g font-size="7">
<text x="289" y="270.6">Assembly</text>
<text x="377.5" y="272.3">1</text>
</g>
<g font-size="5.4">
<text x="205.1" y="142.5" transform="rotate(-89 205.1 142.5)">147</text>
<text x="162.1" y="184.6">120</text>
<text x="118.4" y="198" transform="rotate(-22 118.4 198)">Ø120</text>
</g>
<g font-size="4.9">
<text x="289" y="248.5">S. Jans, L. Fernandez, S Wilches 28.06.22</text>
<text x="350" y="248.5">SJans, L Fernandez, S Wilches 30.06.22</text>
<text x="350" y="258.6">Finished</text>
<text x="399.1" y="285.7">1/5</text>
</g>
<g font-size="3.5">
<text x="39" y="8.8">1</text>
<text x="89" y="8.8">2</text>
<text x="139" y="8.8">3</text>
<text x="189" y="8.8">4</text>
<text x="239" y="8.8">5</text>
<text x="289" y="8.8">6</text>
<text x="339" y="8.8">7</text>
<text x="389" y="8.8">8</text>
<text x="16.3" y="30.2">A</text>
<text x="411.3" y="30.2">A</text>
<text x="16.3" y="78">B</text>
<text x="411.3" y="78">B</text>
<text x="16.2" y="125.9">C</text>
<text x="411.2" y="125.9">C</text>
<text x="16.2" y="173.7">D</text>
<text x="411.2" y="173.7">D</text>
<text x="16.3" y="221.6">E</text>
<text x="411.3" y="221.6">E</text>
<text x="16.4" y="269.4">F</text>
<text x="411.4" y="269.4">F</text>
<text x="39" y="290.8">1</text>
<text x="89" y="290.8">2</text>
<text x="139" y="290.8">3</text>
<text x="189" y="290.8">4</text>
<text x="239" y="290.8">5</text>
<text x="289" y="290.8">6</text>
<text x="339" y="290.8">7</text>
<text x="389" y="290.8">8</text>
</g>
<g font-size="2.5">
<text x="231" y="242.9">Dept.</text>
<text x="255" y="242.9">Technical reference</text>
<text x="289" y="242.9">Created by</text>
<text x="350" y="242.9">Approved by</text>
<text x="289" y="252.8">Document type</text>
<text x="350" y="252.8">Document status</text>
<text x="289" y="262.9">Title</text>
<text x="350" y="262.9">DWG No.</text>
<text x="350" y="279.9">Rev.</text>
<text x="360" y="279.9">Date of issue</text>
<text x="396" y="279.9">Sheet</text>
</g>
</svg>
